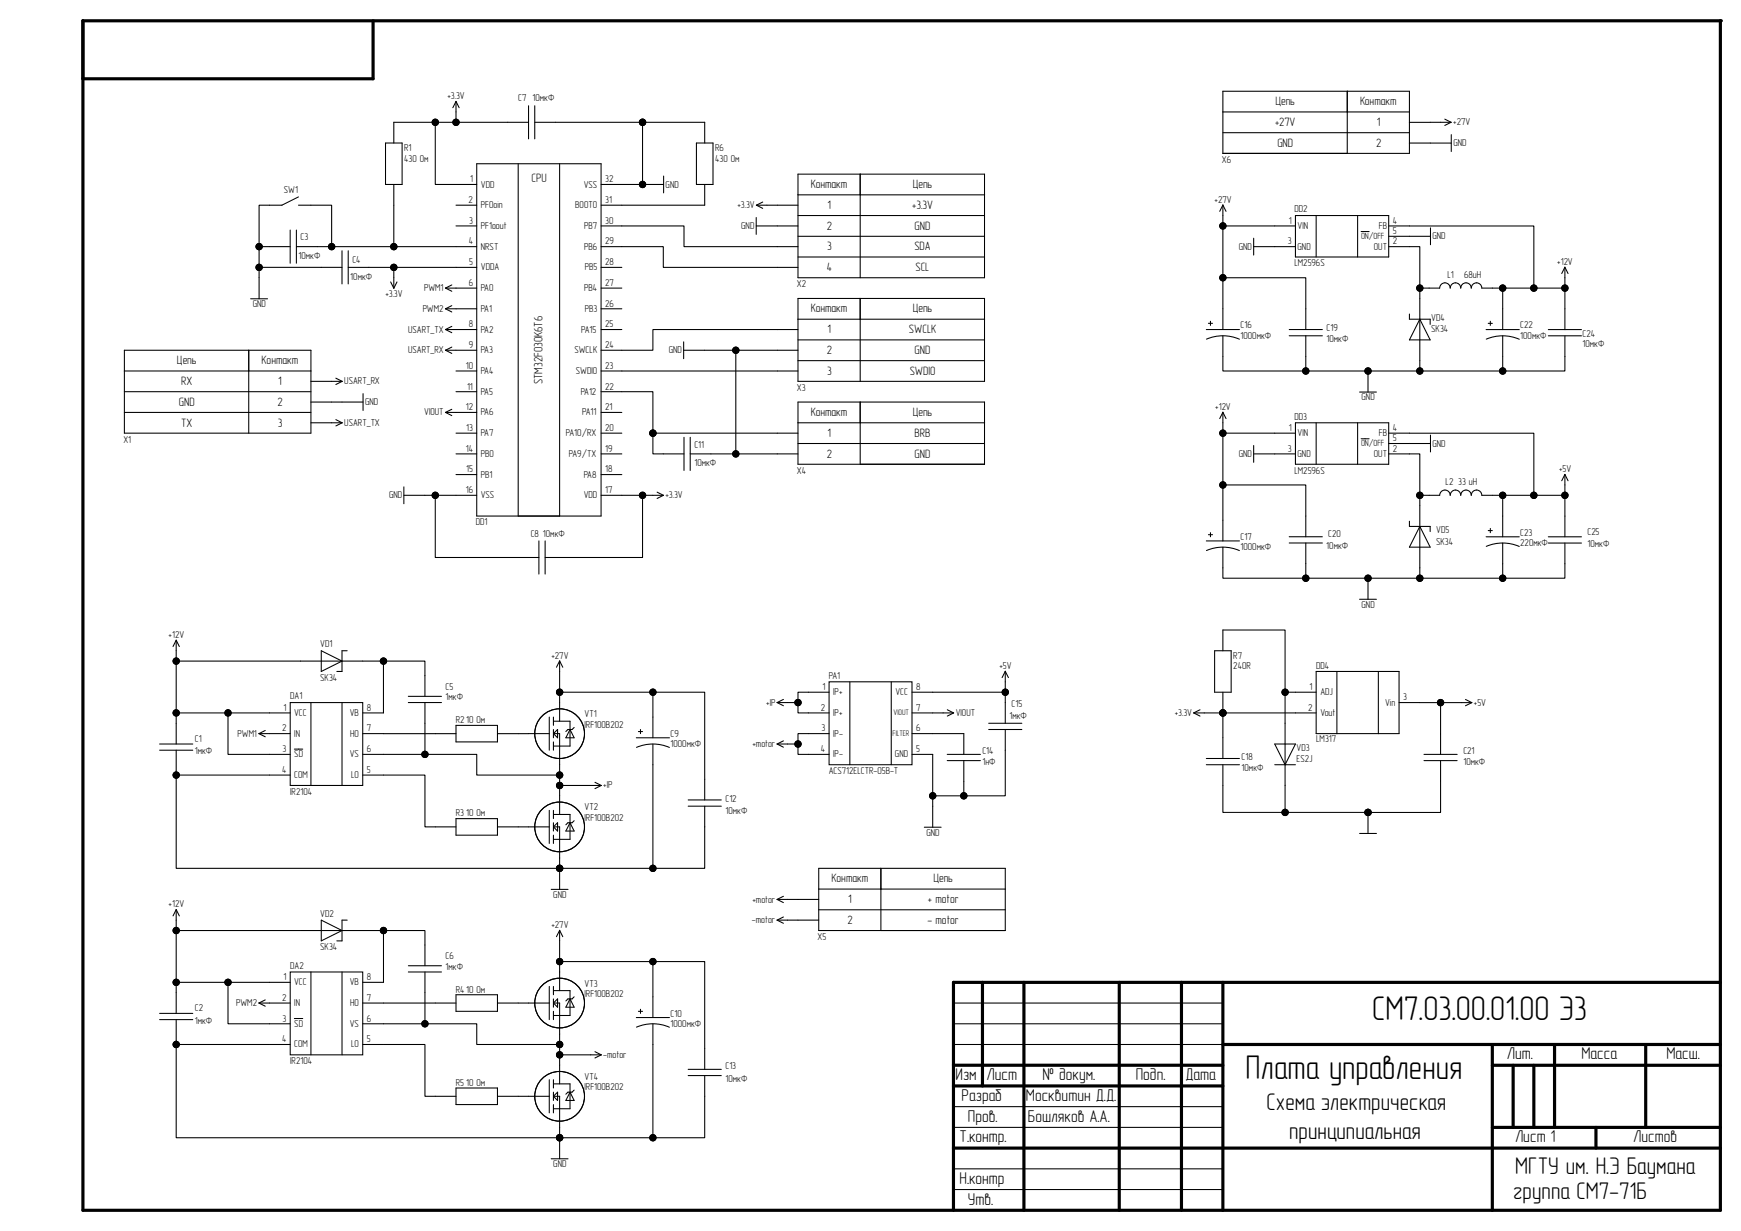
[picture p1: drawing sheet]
<svg xmlns="http://www.w3.org/2000/svg" width="420mm" height="297mm" viewBox="0 0 420 297" stroke-linecap="round" stroke-linejoin="round" font-family="sans-serif">
<circle cx="415" cy="5" r=".38" fill="#000"/>
<g fill="none" stroke="#000" stroke-width=".76">
<path d="M20 5h395v287h-395zM90 5v14h-70M237 237v25M247 237v55M270 237v55M285 237v55M295 237v55M415 237h-185v55M230 257h65M295 252h120M360 252v40M360 257h55"/>
<path d="M365 257v15M370 257v15M375 252v20M397 252v20M230 262h65M230 277h185M360 272h55M385 272v5"/>
</g>
<g fill="none" stroke="#000" stroke-width=".25">
<path d="M93 34.5h4v10h-4zM105 29.5v15h10M110 24.5v5M110 24.5l-.8 1.5M110 24.5l.8 1.5M115 39.5h30v85h-30zM125 39.5v85M127.5 29.5h-32.5v5M127.5 25.5v8M129 29.5h41v5M129 25.5v8M135 39.5v85"/>
<path d="M155 29.5v15h-10M168 34.5h4v10h-4zM295 22h45v15h-45zM295 27h45M295 32h45M325 22v15M340 34.5h10.1M348.5 28.7l1.6 .8M350.1 29.5h-10.1M350.1 29.5l-1.6 .8M350.1 32.5v4.1M62.5 59.5h7.5"/>
<path d="M70 55.5v8M71.5 59.5h43.5M71.5 55.5v8M72 47.5l-4 2h-5.5v22.6M72 49.5h8v10M95 44.5v15M110 49.5h5M110 54.5h5M145 54.5h20v5h27.5M145 59.5h15v5h32.5M155 44.5h5.1M160.1 42.5v4"/>
<path d="M170 44.5v5h-25M182.4 54.5h10.1M182.4 52.5v4M182.5 49.5h10M182.5 49.5l1.5 .8M184 48.7l-1.5 .8M192.5 42h45v25h-45zM192.5 57h45M192.5 52h45M192.5 47h45M207.5 42v25M295 49.5v5"/>
<path d="M295 49.5l-.8 1.5M295 49.5l.8 1.5M302.4 59.5h10.1M302.4 57.5v4M312.5 54.5h-17.5v12.5h20v12.5M312.5 52h22.5v10h-22.5zM317.5 52v10M327.5 52v10M328.4 55.9h1.9M335 59.5h7.5v10h4.8a1.27 1.27 0 0 1 1.3-1.3 1.27 1.27 0 0 1 1.2 1.3 1.27 1.27 0 0 1 1.3-1.3 1.27 1.27 0 0 1 1.3 1.3 1.27 1.27 0 0 1 1.3-1.3 1.27 1.27 0 0 1 1.2 1.3 1.27 1.27 0 0 1 1.3-1.3 1.27 1.27 0 0 1 1.3 1.3h20v-5M335 54.5h35v15M335 57h10.1"/>
<path d="M345.1 55v4M60.5 72.1h4M62.5 64.5h20M82.5 60.5v8M84 64.5h31M84 60.5v8M94.2 68l.8 1.5M95 64.5v5M95.8 68l-.8 1.5M107.5 69.5h7.5M107.5 74.5h7.5M107.5 79.5h7.5"/>
<path d="M107.5 79.5l1.5 .8M107.5 69.5l1.5 .8M107.5 74.5l1.5 .8M109 78.7l-1.5 .8M109 68.7l-1.5 .8M109 73.7l-1.5 .8M145 64.5h5M145 69.5h5M145 74.5h5M145 79.5h5M192.5 79.5h-35v5h-12.5M192.5 72h45v20h-45z"/>
<path d="M192.5 77h45M192.5 62h45M207.5 72v20M291 79.5h8M291.5 78h1M292 77.5v1M295 67v12.5M311 79.5h8M340 75.8v1.2h5v1.3M342.5 77l2.5 5h-5zM342.5 69.5v20M358.5 79.5h8"/>
<path d="M359 78h1M359.5 77.5v1M362.5 69.5v10M373.5 79.5h8M377.5 69.5v10M377.5 64.5l-.8 1.5M377.5 64.5l.8 1.5M30 84.5h45v20h-45v-20M30 89.5h45M30 94.5h45M30 99.5h45M60 84.5v20"/>
<path d="M75 92h7.5M75 97h12.6M81 91.2l1.5 .8M82.5 92l-1.5 .8M87.6 95v4M107.5 84.5h7.5M107.5 99.5h7.5M107.5 84.5l1.5 .8M107.5 99.5l1.5 .8M109 83.7l-1.5 .8M109 98.7l-1.5 .8M110 89.5h5"/>
<path d="M110 94.5h5M145 94.5h12.5v10M145 89.5h47.5M145 99.5h5M164.9 84.5h27.6M164.9 82.5v4M177.5 84.5v25M192.5 97h45v15h-45zM192.5 82h45M192.5 87h45M207.5 97v15M291 81.8a10 10 0 0 1 8 0"/>
<path d="M295 81v8.5h82.5v-8.5M295 99.5v5M295 99.5l-.8 1.5M295 99.5l.8 1.5M311 81h8M315 81v8.5M328 94.6h4M330 89.5v5.1M358.5 81.8a10.1 10.1 0 0 1 8 .1M362.5 81v8.5M373.5 81h8M75 102h7.5"/>
<path d="M81 101.2l1.5 .8M82.5 102l-1.5 .8M97.4 119.5h17.6M97.4 117.5v4M105 119.5v15h25M110 104.5h5M110 109.5h5M110 114.5h5M145 119.5h15M145 104.5h5M145 109.5h5M145 114.5h5"/>
<path d="M155 119.5v15h-23.5M157.5 104.5v5h7.5M157.5 104.5h35M158.5 118.7l1.5 .8M160 119.5l-1.5 .8M165 105.5v8M166.5 109.5h26M166.5 105.5v8M192.5 102h45M192.5 107h45M295 117v13.5M302.4 109.5h10.1"/>
<path d="M302.4 107.5v4M312.5 104.5h-17.5v12.5h20v12.5M312.5 102h22.5v10h-22.5zM317.5 102v10M327.5 102v10M328.4 105.9h1.9M335 109.5h7.5v10h4.8a1.27 1.27 0 0 1 1.3-1.3 1.27 1.27 0 0 1 1.2 1.3 1.27 1.27 0 0 1 1.3-1.3 1.27 1.27 0 0 1 1.3 1.3 1.27 1.27 0 0 1 1.3-1.3 1.27 1.27 0 0 1 1.2 1.3 1.27 1.27 0 0 1 1.3-1.3 1.27 1.27 0 0 1 1.3 1.3h20v-5M335 104.5h35v15M335 107h10.1M342.5 119.5v20M345.1 105v4M362.5 119.5v10"/>
<path d="M377.5 119.5v10M377.5 114.5l-.8 1.5M377.5 114.5l.8 1.5M130 130.5v8M131.5 130.5v8M291 130.5h8M291 132.8a10 10 0 0 1 8 0M291.5 129h1M292 128.5v1M311 129.5h8M311 131h8M315 131v8.5"/>
<path d="M330 139.5v5.1M340 125.8v1.2h5v1.3M342.5 127l2.5 5h-5zM358.5 129.5h8M358.5 131.8a10.1 10.1 0 0 1 8 0M359 128h1M359.5 127.5v1M362.5 131v8.5M373.5 129.5h8M373.5 131h8M377.5 131v8.5h-82.5v-7.5M42.5 154.5v17.5h12.5"/>
<path d="M42.5 159.5h60v8.5M42.5 154.5l-.8 1.5M42.5 154.5l.8 1.5M77.5 157l5 2.5-5 2.5zM83.8 157h-1.3v5h-1.2M92.5 159.5v12.5h-5M135 159.5v14.5M135 159.5l-.8 1.5M135 159.5l.8 1.5M293 157h4v10h-4zM295 157v-5h15v15h7.5M328 144.6h4"/>
<path d="M38.5 179.5h8M42.5 172v7.5M62.5 177h7.5M62.5 177l1.5 .8M64 176.2l-1.5 .8M70 172h-15v10h15M70 169.5h17.5v20h-17.5zM75 169.5v20M82.5 169.5v20M87.5 177h22.5M98.5 169.5h8M98.5 168h8"/>
<path d="M102.5 169.5v12.5h-15M110 175h10v4h-10zM132.5 177h-12.5M132.5 173v8M133.5 177h1.5v19.5M133.5 173v2M133.5 176v2M133.5 179v2M133.5 174h4v6h-4M134.5 176v2l-1-1zM135 167h35v26M137.5 176l1 2h-2z"/>
<path d="M138.5 175.5l-.5 .5h-1l-.5 .5M153.5 178h8M154 176.5h1M154.5 176v1M157.5 167v11M157.5 179.5v30M187.5 169.5h5M187.5 179.5h5M187.5 169.5l1.5 .8M187.5 179.5l1.5 .8M189 168.8l-1.5 .7M189 178.8l-1.5 .7"/>
<path d="M200 164.5h20v20h-20zM200 177h-7.5v5h7.5M200 167h-7.5v5h7.5M205 164.5v20M215 164.5v20M220 177h12.5v5M220 172h10M228.5 171.2l1.5 .8M230 172l-1.5 .8M238.5 176h8M238.5 174.5h8M242.5 162v5h-22.5"/>
<path d="M242.5 176v16h-17.5v-10h-5M242.5 167v7.5M242.5 162l-.8 1.5M242.5 162l.8 1.5M288 172h29.5M288 172l1.5 .8M289.5 171.2l-1.5 .8M295 167v16M307.5 179.5h5l-2.5 5zM310 167v29M317.5 162h20v15h-20zM322.5 162v15"/>
<path d="M332.5 162v15M337.5 169.5h17.5M347.5 169.5v12.5M353.5 168.8l1.5 .7M355 169.5l-1.5 .8M38.5 181h8M42.5 181v6h27.5M42.5 187v22.5h92.5v5.1M71 180.7h2M87.5 187h15v12.5h7.5M102.5 182h12.5v5h20M110 197.5h10v4h-10z"/>
<path d="M120 199.5h12.5M132.5 195.5v8M133.5 195.5v2M133.5 198.5v2M133.5 196.5h4v6h-4M133.5 199.5l1-1v2zM135 189.5h10M137.5 198.5l1 2h-2zM138.5 198l-.5 .5h-1l-.5 .5M143.5 188.8l1.5 .7M145 189.5l-1.5 .8M153.5 180.3a10 10 0 0 1 8 0"/>
<path d="M166 193h8M166 194.5h8M170 194.5v15h-35v-10h-1.5M223 199.6h4M225 192v7.6M228.5 182h8M228.5 183.5h8M232.5 183.5v8.5M291 183h8M291 184.5h8M295 184.5v11.5h35M307.5 184.5h5"/>
<path d="M330 196v5.1M343.5 182h8M343.5 183.5h8M347.5 183.5v12.5h-17.5M42.5 219.5v17.5h12.5M42.5 219.5l-.8 1.5M42.5 219.5l.8 1.5M133 214.6h4M133.5 201.5v2M187.5 217h10M187.5 217l1.5 .8M189 216.2l-1.5 .8"/>
<path d="M197.5 209.5h45v15h-45zM197.5 214.5h45M197.5 219.5h45M212.5 209.5v15M328 201.1h4M42.5 224.5h60v8.5M42.5 237v7.5M70 234.5h17.5v20h-17.5zM70 237h-15v10h15M75 234.5v20M77.5 222l5 2.5-5 2.5zM82.5 234.5v20"/>
<path d="M83.8 222h-1.3v5h-1.2M92.5 224.5v12.5h-5M98.5 234.5h8M98.5 233h8M102.5 234.5v12.5h-15M132.5 238v8M133.5 238v2M133.5 239h4v6h-4M135 232h35v26M135 224.5v14.5M135 224.5l-.8 1.5M135 224.5l.8 1.5"/>
<path d="M157.5 232v13.5M187.5 222h10M187.5 222l1.5 .8M189 221.2l-1.5 .8M38.5 246h8M38.5 244.5h8M42.5 246v6h27.5M42.5 252v22.5h92.5v5.1M62.5 242h7.5M62.5 242l1.5 .8M64 241.2l-1.5 .8M71 245.7h2"/>
<path d="M87.5 252h15v12.5h7.5M87.5 242h22.5M102.5 247h12.5v5h20M110 240h10v4h-10zM120 242h12.5M133.5 242h1.5v19.5M133.5 241v2M133.5 244v2M134.5 241v2l-1-1zM135 254.5h10M137.5 241l1 2h-2zM138.5 240.5l-.5 .5h-1l-.5 .5"/>
<path d="M143.5 253.7l1.5 .8M145 254.5l-1.5 .8M153.5 245.5h8M153.5 247.8a10 10 0 0 1 8 0M154 244h1M154.5 243.5v1M157.5 247v27.5M166 258h8M166 259.5h8M170 259.5v15h-35v-10h-1.5M230 242h65M230 247h65"/>
<path d="M230 252h65M110 262.5h10v4h-10zM120 264.5h12.5M132.5 260.5v8M133 279.6h4M133.5 260.5v2M133.5 263.5v2M133.5 266.5v2M133.5 261.5h4v6h-4M133.5 264.5l1-1v2zM137.5 263.5l1 2h-2zM138.5 263l-.5 .5h-1l-.5 .5"/>
<path d="M230 267h65M230 272h65M230 282h65M230 287h65"/>
<circle cx="135" cy="177" r="6"/>
<circle cx="135" cy="199.5" r="6"/>
<circle cx="135" cy="242" r="6"/>
<circle cx="135" cy="264.5" r="6"/>
</g>
<g fill="#000">
<circle cx="105" cy="29.5" r=".76"/>
<circle cx="110" cy="29.5" r=".76"/>
<circle cx="155" cy="29.5" r=".76"/>
<circle cx="62.5" cy="59.5" r=".76"/>
<circle cx="80" cy="59.5" r=".76"/>
<circle cx="95" cy="59.5" r=".76"/>
<circle cx="155" cy="44.5" r=".76"/>
<circle cx="295" cy="54.5" r=".76"/>
<circle cx="62.5" cy="64.5" r=".76"/>
<circle cx="95" cy="64.5" r=".76"/>
<circle cx="295" cy="67" r=".76"/>
<circle cx="342.5" cy="69.5" r=".76"/>
<circle cx="362.5" cy="69.5" r=".76"/>
<circle cx="370" cy="69.5" r=".76"/>
<circle cx="377.5" cy="69.5" r=".76"/>
<circle cx="177.5" cy="84.5" r=".76"/>
<circle cx="315" cy="89.5" r=".76"/>
<circle cx="330" cy="89.5" r=".76"/>
<circle cx="342.5" cy="89.5" r=".76"/>
<circle cx="362.5" cy="89.5" r=".76"/>
<circle cx="105" cy="119.5" r=".76"/>
<circle cx="155" cy="119.5" r=".76"/>
<circle cx="157.5" cy="104.5" r=".76"/>
<circle cx="177.5" cy="109.5" r=".76"/>
<circle cx="295" cy="117" r=".76"/>
<circle cx="295" cy="104.5" r=".76"/>
<circle cx="342.5" cy="119.5" r=".76"/>
<circle cx="362.5" cy="119.5" r=".76"/>
<circle cx="370" cy="119.5" r=".76"/>
<circle cx="377.5" cy="119.5" r=".76"/>
<circle cx="315" cy="139.5" r=".76"/>
<circle cx="330" cy="139.5" r=".76"/>
<circle cx="342.5" cy="139.5" r=".76"/>
<circle cx="362.5" cy="139.5" r=".76"/>
<circle cx="42.5" cy="159.5" r=".76"/>
<circle cx="92.5" cy="159.5" r=".76"/>
<circle cx="42.5" cy="172" r=".76"/>
<circle cx="55" cy="172" r=".76"/>
<circle cx="135" cy="167" r=".76"/>
<circle cx="157.5" cy="167" r=".76"/>
<circle cx="192.5" cy="169.5" r=".76"/>
<circle cx="192.5" cy="179.5" r=".76"/>
<circle cx="242.5" cy="167" r=".76"/>
<circle cx="295" cy="172" r=".76"/>
<circle cx="310" cy="167" r=".76"/>
<circle cx="347.5" cy="169.5" r=".76"/>
<circle cx="42.5" cy="187" r=".76"/>
<circle cx="102.5" cy="182" r=".76"/>
<circle cx="135" cy="189.5" r=".76"/>
<circle cx="135" cy="187" r=".76"/>
<circle cx="225" cy="192" r=".76"/>
<circle cx="232.5" cy="192" r=".76"/>
<circle cx="310" cy="196" r=".76"/>
<circle cx="330" cy="196" r=".76"/>
<circle cx="135" cy="209.5" r=".76"/>
<circle cx="157.5" cy="209.5" r=".76"/>
<circle cx="42.5" cy="224.5" r=".76"/>
<circle cx="42.5" cy="237" r=".76"/>
<circle cx="55" cy="237" r=".76"/>
<circle cx="92.5" cy="224.5" r=".76"/>
<circle cx="135" cy="232" r=".76"/>
<circle cx="157.5" cy="232" r=".76"/>
<circle cx="42.5" cy="252" r=".76"/>
<circle cx="102.5" cy="247" r=".76"/>
<circle cx="135" cy="252" r=".76"/>
<circle cx="135" cy="254.5" r=".76"/>
<circle cx="135" cy="274.5" r=".76"/>
<circle cx="157.5" cy="274.5" r=".76"/>
</g>
<g fill="none" stroke="#000" stroke-width=".24">
<circle cx="105" cy="29.5" r=".76"/>
<circle cx="110" cy="29.5" r=".76"/>
<circle cx="155" cy="29.5" r=".76"/>
<circle cx="62.5" cy="59.5" r=".76"/>
<circle cx="80" cy="59.5" r=".76"/>
<circle cx="95" cy="59.5" r=".76"/>
<circle cx="155" cy="44.5" r=".76"/>
<circle cx="295" cy="54.5" r=".76"/>
<circle cx="62.5" cy="64.5" r=".76"/>
<circle cx="95" cy="64.5" r=".76"/>
<circle cx="295" cy="67" r=".76"/>
<circle cx="342.5" cy="69.5" r=".76"/>
<circle cx="362.5" cy="69.5" r=".76"/>
<circle cx="370" cy="69.5" r=".76"/>
<circle cx="377.5" cy="69.5" r=".76"/>
<circle cx="177.5" cy="84.5" r=".76"/>
<circle cx="315" cy="89.5" r=".76"/>
<circle cx="330" cy="89.5" r=".76"/>
<circle cx="342.5" cy="89.5" r=".76"/>
<circle cx="362.5" cy="89.5" r=".76"/>
<circle cx="105" cy="119.5" r=".76"/>
<circle cx="155" cy="119.5" r=".76"/>
<circle cx="157.5" cy="104.5" r=".76"/>
<circle cx="177.5" cy="109.5" r=".76"/>
<circle cx="295" cy="117" r=".76"/>
<circle cx="295" cy="104.5" r=".76"/>
<circle cx="342.5" cy="119.5" r=".76"/>
<circle cx="362.5" cy="119.5" r=".76"/>
<circle cx="370" cy="119.5" r=".76"/>
<circle cx="377.5" cy="119.5" r=".76"/>
<circle cx="315" cy="139.5" r=".76"/>
<circle cx="330" cy="139.5" r=".76"/>
<circle cx="342.5" cy="139.5" r=".76"/>
<circle cx="362.5" cy="139.5" r=".76"/>
<circle cx="42.5" cy="159.5" r=".76"/>
<circle cx="92.5" cy="159.5" r=".76"/>
<circle cx="42.5" cy="172" r=".76"/>
<circle cx="55" cy="172" r=".76"/>
<circle cx="135" cy="167" r=".76"/>
<circle cx="157.5" cy="167" r=".76"/>
<circle cx="192.5" cy="169.5" r=".76"/>
<circle cx="192.5" cy="179.5" r=".76"/>
<circle cx="242.5" cy="167" r=".76"/>
<circle cx="295" cy="172" r=".76"/>
<circle cx="310" cy="167" r=".76"/>
<circle cx="347.5" cy="169.5" r=".76"/>
<circle cx="42.5" cy="187" r=".76"/>
<circle cx="102.5" cy="182" r=".76"/>
<circle cx="135" cy="189.5" r=".76"/>
<circle cx="135" cy="187" r=".76"/>
<circle cx="225" cy="192" r=".76"/>
<circle cx="232.5" cy="192" r=".76"/>
<circle cx="310" cy="196" r=".76"/>
<circle cx="330" cy="196" r=".76"/>
<circle cx="135" cy="209.5" r=".76"/>
<circle cx="157.5" cy="209.5" r=".76"/>
<circle cx="42.5" cy="224.5" r=".76"/>
<circle cx="42.5" cy="237" r=".76"/>
<circle cx="55" cy="237" r=".76"/>
<circle cx="92.5" cy="224.5" r=".76"/>
<circle cx="135" cy="232" r=".76"/>
<circle cx="157.5" cy="232" r=".76"/>
<circle cx="42.5" cy="252" r=".76"/>
<circle cx="102.5" cy="247" r=".76"/>
<circle cx="135" cy="252" r=".76"/>
<circle cx="135" cy="254.5" r=".76"/>
<circle cx="135" cy="274.5" r=".76"/>
<circle cx="157.5" cy="274.5" r=".76"/>
</g>
<g font-size="8.3">
<text x="331" y="246.2">СМ7.03.00.01.00 Э3</text>
<text x="300.5" y="260.2">Плата управления</text>
</g>
<g font-size="5.8">
<text x="305.5" y="267.8">Схема электрическая</text>
<text x="311" y="274.7">принципиальная</text>
<text x="365.5" y="283.3">МГТУ им. Н.Э Баумана</text>
<text x="365" y="289.2">группа СМ7-71Б</text>
</g>
<g font-size="4.1">
<text x="363.5" y="255.6">Лит.</text>
<text x="381.5" y="255.6">Масса</text>
<text x="402" y="255.6">Масш.</text>
<text x="230.5" y="260.6">Изм Лист</text>
<text x="251.5" y="260.6">№ докум.</text>
<text x="274" y="260.6">Подп.</text>
<text x="286" y="260.6">Дата</text>
<text x="232" y="265.6">Разраб</text>
<text x="247.5" y="265.6">Москвитин Д.Д.</text>
<text x="231.5" y="275.6">Т.контр.</text>
<text x="233.5" y="270.6">Пров.</text>
<text x="248" y="270.6">Бошляков А.А.</text>
<text x="365.5" y="275.6">Лист 1</text>
<text x="394" y="275.6">Листов</text>
<text x="231.5" y="285.6">Н.контр</text>
<text x="233.5" y="290.6">Утв.</text>
</g>
<g font-size="2.9">
<text x="307.7" y="25.4">Цепь</text>
<text x="328.1" y="25.4">Контакт</text>
<text x="307.6" y="30.4">+27V</text>
<text x="308.1" y="35.4">GND</text>
<text x="331.9" y="35.4">2</text>
<text x="332.1" y="30.4">1</text>
<text x="128.2" y="43.9">CPU</text>
<text x="195.6" y="45.4">Контакт</text>
<text x="220.2" y="45.4">Цепь</text>
<text x="199.6" y="50.4">1</text>
<text x="220.1" y="50.4">+3.3V</text>
<text x="199.4" y="55.4">2</text>
<text x="220.6" y="55.4">GND</text>
<text x="199.4" y="65.4">4</text>
<text x="199.5" y="60.4">3</text>
<text x="220.6" y="60.4">SDA</text>
<text x="220.9" y="65.4">SCL</text>
<text x="195.6" y="75.4">Контакт</text>
<text x="220.2" y="75.4">Цепь</text>
<text x="199.6" y="80.4">1</text>
<text x="219.2" y="80.4">SWCLK</text>
<text x="42.7" y="87.9">Цепь</text>
<text x="63.1" y="87.9">Контакт</text>
<text x="199.4" y="85.4">2</text>
<text x="220.6" y="85.4">GND</text>
<text x="43.7" y="92.9">RX</text>
<text x="67.1" y="92.9">1</text>
<text x="130.9" y="92.7" transform="rotate(-90 130.9 92.7)">STM32F030K6T6</text>
<text x="199.5" y="90.4">3</text>
<text x="219.5" y="90.4">SWDIO</text>
<text x="43.1" y="97.9">GND</text>
<text x="66.9" y="97.9">2</text>
<text x="195.6" y="100.4">Контакт</text>
<text x="220.2" y="100.4">Цепь</text>
<text x="43.7" y="102.9">TX</text>
<text x="67" y="102.9">3</text>
<text x="199.6" y="105.4">1</text>
<text x="220.6" y="105.4">BRB</text>
<text x="199.4" y="110.4">2</text>
<text x="220.6" y="110.4">GND</text>
<text x="200.6" y="212.9">Контакт</text>
<text x="225.2" y="212.9">Цепь</text>
<text x="204.6" y="217.9">1</text>
<text x="223.8" y="217.9">+ motor</text>
<text x="204.4" y="222.9">2</text>
<text x="223.7" y="222.9">- motor</text>
</g>
<g font-size="2.4">
<text x="107.9" y="24">+3.3V</text>
<text x="125" y="24.5">C7 10мкФ</text>
<text x="350.6" y="30.3">+27V</text>
<text x="350.6" y="35.3">GND</text>
<text x="97.5" y="39">430 Ом</text>
<text x="97.5" y="36.5">R1</text>
<text x="172.5" y="39">430 Ом</text>
<text x="172.5" y="36.5">R6</text>
<text x="294.8" y="39.3">X6</text>
<text x="68.5" y="46.5">SW1</text>
<text x="113.4" y="44">1</text>
<text x="116" y="45.3">VDD</text>
<text x="140.8" y="45.3">VSS</text>
<text x="146" y="44">32</text>
<text x="160.6" y="45.3">GND</text>
<text x="113" y="49">2</text>
<text x="113.2" y="54">3</text>
<text x="116" y="50.2">PF0oin</text>
<text x="138.8" y="50.2">BOOT0</text>
<text x="146" y="54">30</text>
<text x="146" y="49">31</text>
<text x="177.9" y="50.2">+3.3V</text>
<text x="293" y="48.9">+27V</text>
<text x="310.9" y="54">1</text>
<text x="312.3" y="51.2">DD2</text>
<text x="336" y="54">4</text>
<text x="72.5" y="58">C3</text>
<text x="113.1" y="59">4</text>
<text x="116" y="55.2">PF1oout</text>
<text x="140.9" y="55.2">PB7</text>
<text x="146" y="59">29</text>
<text x="178.8" y="55.2">GND</text>
<text x="310.7" y="59">3</text>
<text x="313" y="55.2">VIN</text>
<text x="332.6" y="55.2">FB</text>
<text x="336" y="56.5">5</text>
<text x="336" y="59">2</text>
<text x="345.6" y="57.7">GND</text>
<text x="72" y="62.5">10мкФ</text>
<text x="85" y="63.5">C4</text>
<text x="113.2" y="64">5</text>
<text x="116" y="60.2">NRST</text>
<text x="116" y="65.2">VDDA</text>
<text x="140.9" y="60.2">PB6</text>
<text x="141.1" y="65.2">PB5</text>
<text x="146" y="64">28</text>
<text x="298.8" y="60.2">GND</text>
<text x="312.3" y="64.3">LM2596S</text>
<text x="313" y="60.2">GND</text>
<text x="331.4" y="60.2">OUT</text>
<text x="375.7" y="63.9">+12V</text>
<text x="84.5" y="67.5">10мкФ</text>
<text x="93" y="71.5">+3.3V</text>
<text x="102.3" y="70.2">PWM1</text>
<text x="113.1" y="69">6</text>
<text x="116" y="70.2">PA0</text>
<text x="140.9" y="70.2">PB4</text>
<text x="146" y="69">27</text>
<text x="192.2" y="69.3">X2</text>
<text x="349.2" y="67">L1</text>
<text x="353.2" y="67">68uH</text>
<text x="61" y="74.1">GND</text>
<text x="102" y="75.3">PWM2</text>
<text x="116" y="75.3">PA1</text>
<text x="141.1" y="75.3">PB3</text>
<text x="146" y="74">26</text>
<text x="345.3" y="77.5">VD4</text>
<text x="98.4" y="80.3">USART_TX</text>
<text x="113.1" y="79">8</text>
<text x="113.1" y="84">9</text>
<text x="116" y="80.3">PA2</text>
<text x="140.2" y="80.3">PA15</text>
<text x="146" y="84">24</text>
<text x="146" y="79">25</text>
<text x="299.3" y="79.2">C16</text>
<text x="299.3" y="81.8">1000мкФ</text>
<text x="320" y="80">C19</text>
<text x="320" y="82.5">10мкФ</text>
<text x="345.3" y="80.1">SK34</text>
<text x="366.7" y="79.2">C22</text>
<text x="366.7" y="81.8">100мкФ</text>
<text x="381.8" y="81.3">C24</text>
<text x="381.8" y="83.8">10мкФ</text>
<text x="98.4" y="85.3">USART_RX</text>
<text x="112.4" y="89">10</text>
<text x="116" y="85.3">PA3</text>
<text x="138.6" y="85.3">SWCLK</text>
<text x="146" y="89">23</text>
<text x="161.3" y="85.3">GND</text>
<text x="83.1" y="92.8">USART_RX</text>
<text x="112.7" y="94">11</text>
<text x="116" y="90.3">PA4</text>
<text x="116" y="95.3">PA5</text>
<text x="138.9" y="90.3">SWDIO</text>
<text x="140.1" y="95.3">PA12</text>
<text x="146" y="94">22</text>
<text x="192.2" y="94.3">X3</text>
<text x="88.1" y="97.7">GND</text>
<text x="102.3" y="100.2">VIOUT</text>
<text x="112.4" y="99">12</text>
<text x="116" y="100.2">PA6</text>
<text x="140.5" y="100.2">PA11</text>
<text x="146" y="99">21</text>
<text x="293.2" y="98.9">+12V</text>
<text x="312.3" y="101.2">DD3</text>
<text x="328.5" y="96.6">GND</text>
<text x="29.8" y="106.8">X1</text>
<text x="83.1" y="102.7">USART_TX</text>
<text x="112.5" y="104">13</text>
<text x="116" y="105.2">PA7</text>
<text x="136.5" y="105.2">PA10/RX</text>
<text x="146" y="104">20</text>
<text x="167.5" y="108">C11</text>
<text x="310.9" y="104">1</text>
<text x="313" y="105.2">VIN</text>
<text x="332.6" y="105.2">FB</text>
<text x="336" y="104">4</text>
<text x="336" y="106.5">5</text>
<text x="345.6" y="107.7">GND</text>
<text x="112.4" y="109">14</text>
<text x="112.5" y="114">15</text>
<text x="116" y="110.2">PB0</text>
<text x="137.2" y="110.2">PA9/TX</text>
<text x="146" y="114">18</text>
<text x="146" y="109">19</text>
<text x="167.5" y="112.5">10мкФ</text>
<text x="298.8" y="110.2">GND</text>
<text x="310.7" y="109">3</text>
<text x="313" y="110.2">GND</text>
<text x="331.4" y="110.2">OUT</text>
<text x="336" y="109">2</text>
<text x="376.1" y="114">+5V</text>
<text x="112.4" y="119">16</text>
<text x="116" y="115.2">PB1</text>
<text x="140.8" y="115.2">PA8</text>
<text x="146" y="119">17</text>
<text x="192.2" y="114.3">X4</text>
<text x="312.3" y="114.3">LM2596S</text>
<text x="348.7" y="117">L2</text>
<text x="351.7" y="117">33 uH</text>
<text x="93.9" y="120.3">GND</text>
<text x="116" y="120.3">VSS</text>
<text x="140.8" y="120.3">VDD</text>
<text x="160.5" y="120.3">+3.3V</text>
<text x="114.8" y="126.8">DD1</text>
<text x="128" y="129.5">C8 10мкФ</text>
<text x="299.3" y="130.3">C17</text>
<text x="320.4" y="129.5">C20</text>
<text x="346.5" y="128.5">VD5</text>
<text x="346.5" y="131.5">SK34</text>
<text x="366.7" y="129.3">C23</text>
<text x="366.7" y="131.8">220мкФ</text>
<text x="382.9" y="129">C25</text>
<text x="382.9" y="132">10мкФ</text>
<text x="299.3" y="132.8">1000мкФ</text>
<text x="320" y="132.5">10мкФ</text>
<text x="328.5" y="146.6">GND</text>
<text x="40.7" y="153.9">+12V</text>
<text x="77.3" y="156.2">VD1</text>
<text x="133" y="159">+27V</text>
<text x="241.1" y="161.5">+5V</text>
<text x="297.5" y="161.5">240R</text>
<text x="297.5" y="159">R7</text>
<text x="317.5" y="161.5">DD4</text>
<text x="77.3" y="164.3">SK34</text>
<text x="107.5" y="166.5">C5</text>
<text x="198.4" y="166.5">1</text>
<text x="200" y="163.7">PA1</text>
<text x="201" y="167.8">IP+</text>
<text x="216" y="167.8">VCC</text>
<text x="221" y="166.5">8</text>
<text x="315.9" y="166.5">1</text>
<text x="318.5" y="167.8">ADJ</text>
<text x="68.4" y="171.5">1</text>
<text x="70" y="168.7">DA1</text>
<text x="71" y="172.8">VCC</text>
<text x="84.4" y="172.8">VB</text>
<text x="88.5" y="171.5">8</text>
<text x="107.5" y="169">1мкФ</text>
<text x="141" y="173">VT1</text>
<text x="184.8" y="170.3">+IP</text>
<text x="198" y="171.5">2</text>
<text x="201" y="172.8">IP+</text>
<text x="221" y="171.5">7</text>
<text x="230.5" y="172.8">VIOUT</text>
<text x="243.5" y="173.5">1мкФ</text>
<text x="244" y="170.5">C15</text>
<text x="283.4" y="172.8">+3.3V</text>
<text x="315.6" y="171.5">2</text>
<text x="318.5" y="172.8">Vout</text>
<text x="334.1" y="170.3">Vin</text>
<text x="338.5" y="169">3</text>
<text x="355.6" y="170.3">+5V</text>
<text x="47" y="179">C1</text>
<text x="57.3" y="177.8">PWM1</text>
<text x="68" y="176.5">2</text>
<text x="71" y="177.8">IN</text>
<text x="84.5" y="177.8">HO</text>
<text x="88.5" y="176.5">7</text>
<text x="110" y="174.5">R210 Ом</text>
<text x="141" y="175.6">IRF100B202</text>
<text x="161.8" y="177.8">C9</text>
<text x="198.2" y="176.5">3</text>
<text x="201" y="177.8">IP-</text>
<text x="221" y="176.5">6</text>
<text x="317.5" y="179">LM317</text>
<text x="47" y="182">1мкФ</text>
<text x="68.2" y="181.5">3</text>
<text x="71" y="182.8">SD</text>
<text x="84.4" y="182.8">VS</text>
<text x="88.5" y="181.5">6</text>
<text x="161.8" y="180.3">1000мкФ</text>
<text x="181.5" y="180.3">+motor</text>
<text x="198" y="181.5">4</text>
<text x="201" y="182.8">IP-</text>
<text x="215.9" y="182.8">GND</text>
<text x="221" y="181.5">5</text>
<text x="237" y="182">C14</text>
<text x="237" y="184.5">1нФ</text>
<text x="299.5" y="183.5">C18</text>
<text x="299.5" y="186">10мкФ</text>
<text x="312.8" y="181.3">VD3</text>
<text x="312.8" y="183.8">ES2J</text>
<text x="353" y="182">C21</text>
<text x="353" y="184.5">10мкФ</text>
<text x="68.1" y="186.5">4</text>
<text x="70" y="191.8">IR2104</text>
<text x="71" y="187.7">COM</text>
<text x="84.7" y="187.7">LO</text>
<text x="88.5" y="186.5">5</text>
<text x="145.5" y="190.2">+IP</text>
<text x="200" y="186.8">ACS712ELCTR-05B-T</text>
<text x="110" y="197">R3</text>
<text x="112.5" y="197">10 Ом</text>
<text x="141" y="195.5">VT2</text>
<text x="175" y="193.5">C12</text>
<text x="175" y="196.5">10мкФ</text>
<text x="141" y="198.1">IRF100B202</text>
<text x="223.5" y="201.6">GND</text>
<text x="40.7" y="218.9">+12V</text>
<text x="77.3" y="221.2">VD2</text>
<text x="133.5" y="216.6">GND</text>
<text x="181.5" y="217.8">+motor</text>
<text x="133" y="223.9">+27V</text>
<text x="181.4" y="222.8">-motor</text>
<text x="197.2" y="226.8">X5</text>
<text x="70" y="233.7">DA2</text>
<text x="77.3" y="229.3">SK34</text>
<text x="107.5" y="231.5">C6</text>
<text x="107.5" y="234">1мкФ</text>
<text x="68.4" y="236.5">1</text>
<text x="71" y="237.7">VCC</text>
<text x="84.4" y="237.7">VB</text>
<text x="88.5" y="236.5">8</text>
<text x="110" y="239.5">R410 Ом</text>
<text x="141" y="238">VT3</text>
<text x="47" y="244">C2</text>
<text x="57" y="242.7">PWM2</text>
<text x="68" y="241.5">2</text>
<text x="71" y="242.7">IN</text>
<text x="84.5" y="242.7">HO</text>
<text x="88.5" y="241.5">7</text>
<text x="141" y="240.6">IRF100B202</text>
<text x="161.8" y="245.3">C10</text>
<text x="47" y="247">1мкФ</text>
<text x="68.1" y="251.5">4</text>
<text x="68.2" y="246.5">3</text>
<text x="71" y="247.7">SD</text>
<text x="84.4" y="247.7">VS</text>
<text x="88.5" y="251.5">5</text>
<text x="88.5" y="246.5">6</text>
<text x="161.8" y="247.8">1000мкФ</text>
<text x="70" y="256.8">IR2104</text>
<text x="71" y="252.7">COM</text>
<text x="84.7" y="252.7">LO</text>
<text x="145.5" y="255.3">-motor</text>
<text x="175" y="258">C13</text>
<text x="110" y="262">R5</text>
<text x="112.5" y="262">10 Ом</text>
<text x="141" y="260.5">VT4</text>
<text x="141" y="263.1">IRF100B202</text>
<text x="175" y="261">10мкФ</text>
<text x="133.5" y="281.6">GND</text>
</g>
<g font-size="2.2">
<text x="328.3" y="57.7">ON/OFF</text>
<text x="328.3" y="107.7">ON/OFF</text>
</g>
<g font-size="1.9">
<text x="215.5" y="172.6">VIOUT</text>
<text x="215.3" y="177.6">FILTER</text>
</g>
</svg>
